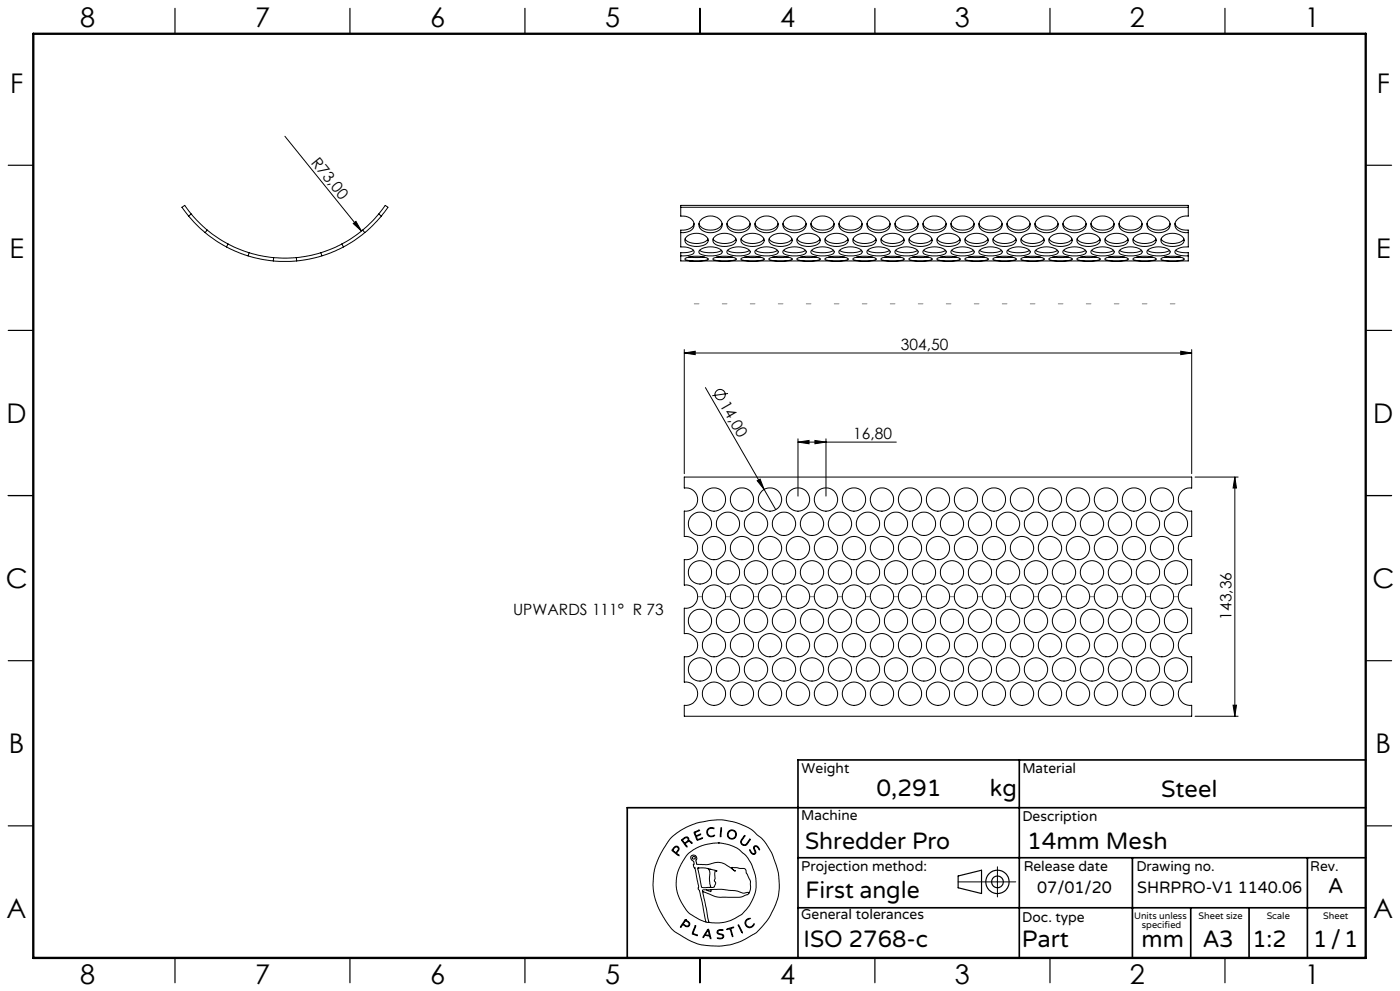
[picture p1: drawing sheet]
<svg xmlns="http://www.w3.org/2000/svg" width="420mm" height="297mm" viewBox="0 0 420 297" stroke-linecap="round" stroke-linejoin="round" font-family="sans-serif">
<g fill="none" stroke="#000" stroke-width=".3">
<path d="M85.5 40.8l22.9 28.4M54.6 62.1l.8-.5 2 2.5-.8 .7zM56.6 64.8l4.9 4.8M57.4 64.2l4.7 4.7M62.2 69l3.8 2.7 2.4 1.4-.5 .9-3.3-2-3.1-2.3zM68.1 74l2.3 1.2 3.9 1.5M68.5 73.2l2.3 1.1 3.8 1.4M74.7 75.7l2.7 .8 4.7 .7-.1 1-3.8-.6-3.8-.9zM82.1 78.2h6.8M82.2 77.2h6.6M88.9 77.2l4.7-.7 2.7-.8 .3 1-3.8 .9-3.8 .6zM102.5 73.2l-2.3 1.1-3.8 1.4"/>
<path d="M102.6 73.1l2.4-1.4 3.8-2.7 .6 .7-3 2.3-3.4 2zM102.9 74l-2.3 1.2-3.9 1.5M106 67l.8-.6 1.6 2.8zM113.6 64.2l-4.7 4.7M114.3 64.8l-4.8 4.8M115.6 61.6l.8 .5-2 2.7-.8-.7zM204.2 76.7v1.5l4 .1h-1.2M204.2 69.7v4.3a4.8 4.8 0 0 1 4 1.2 .77 .77 0 0 1-.6 1.1l-1.2 .3-2.2 .1M204.2 62.1v2.7a3.3 3.3 0 0 1 4 2.5 3.2 3.2 0 0 1-4 2.4M204.2 62.1h152.3M204.2 62.1v-.5h152.3v.5M205.5 77.5a8.7 8.7 0 0 1 6.9 0v.1a9.6 9.6 0 0 1-5.4 .5l-1.3-.2z"/>
<path d="M205.5 71.6a5.1 5.1 0 0 0 5.9 .9l1-.9M206 70.9a4.5 4.5 0 0 1 6.4 .7 1.87 1.87 0 0 1-2.1 2.1 5.2 5.2 0 0 1-4.6-.9 1.34 1.34 0 0 1 .3-1.9zM206.5 77.1h4.9M208 75l-1.6 .6-2.2 .1v1M208.2 67a3.4 3.4 0 0 1-4 2v.7M208.2 78.3h1.5M209.7 67a3.8 3.8 0 0 0 4.8 1.8l.6-.2a2.28 2.28 0 0 0 1.5-1.6M209.8 78.3h67.1M209.9 75a8 8 0 0 0 6.5 0M209.9 75a5.6 5.6 0 0 1 6.7 .2 .89 .89 0 0 1-1 1.2 7.2 7.2 0 0 1-5.9-.6zM210.3 65.9a3.9 3.9 0 0 1 6.3 .9 2.58 2.58 0 0 1-2.7 2.9 3.7 3.7 0 0 1-4.2-1.9 1.98 1.98 0 0 1 .6-1.9zM213.9 77.5a8.2 8.2 0 0 1 7 .1 9.8 9.8 0 0 1-5.5 .5l-1.3-.2z"/>
<path d="M213.9 71.6a5.1 5.1 0 0 0 5.9 .9l1-.9M214.1 71.3a4.5 4.5 0 0 1 6.7 .3 1.87 1.87 0 0 1-2.1 2.1 4.6 4.6 0 0 1-4.8-1.3zM214.9 77.1h4.9M218.1 67a3.8 3.8 0 0 0 4.8 1.8l.6-.2a2.28 2.28 0 0 0 1.5-1.6M218.3 75a8 8 0 0 0 6.5 0M218.3 75a5.6 5.6 0 0 1 6.7 .2 .89 .89 0 0 1-1 1.2 7.2 7.2 0 0 1-5.9-.6zM219.1 65.5a4 4 0 0 1 5.9 1.3 2.58 2.58 0 0 1-2.8 2.9 3.7 3.7 0 0 1-4.1-1.9 2.17 2.17 0 0 1 1-2.3zM222.3 77.5a8.2 8.2 0 0 1 7 .1 9.8 9.8 0 0 1-5.5 .5l-1.3-.2zM222.3 71.6a4.9 4.9 0 0 0 6.9 0M222.8 70.9a4.4 4.4 0 0 1 6.4 .7 1.87 1.87 0 0 1-2.1 2.1 4.7 4.7 0 0 1-4.8-1.3 1.34 1.34 0 0 1 .5-1.5zM223.3 77.1h4.9M226.5 67a3.7 3.7 0 0 0 4.8 1.8l.6-.2a2.28 2.28 0 0 0 1.5-1.6"/>
<path d="M226.7 75a8.1 8.1 0 0 0 6.6 0M226.7 75a5.6 5.6 0 0 1 6.7 .2 .89 .89 0 0 1-1 1.2 7.2 7.2 0 0 1-5.9-.6zM227 65.9a3.9 3.9 0 0 1 6.4 .9 2.58 2.58 0 0 1-2.8 2.9 3.5 3.5 0 0 1-4.2-2.4zM230.7 77.5a8.2 8.2 0 0 1 7 .1 9.8 9.8 0 0 1-5.5 .5l-1.3-.2zM230.8 71.6a5 5 0 0 0 5.8 .9l1-.9M231.2 70.9a4.4 4.4 0 0 1 6.4 .7 1.87 1.87 0 0 1-2.1 2.1 4.7 4.7 0 0 1-4.8-1.3 1.34 1.34 0 0 1 .5-1.5zM231.7 77.1h4.9M234.9 67a3.7 3.7 0 0 0 4.8 1.8l.6-.2a2.43 2.43 0 0 0 1.5-1.6M235.1 75a8.1 8.1 0 0 0 6.6 0M235.1 75a5.6 5.6 0 0 1 6.7 .2 1.23 1.23 0 0 1-1.5 1.3 6.7 6.7 0 0 1-5.4-.7zM235.4 65.9a3.9 3.9 0 0 1 6.4 .9 2.58 2.58 0 0 1-2.8 2.9 3.5 3.5 0 0 1-4.2-2.4zM239.1 77.5a8.7 8.7 0 0 1 6.9 0l.1 .1a9.8 9.8 0 0 1-5.5 .5l-1.3-.2z"/>
<path d="M239.1 71.6a5.1 5.1 0 0 0 5.9 .9l1-.9M239.6 70.9a4.4 4.4 0 0 1 6.4 .7 1.62 1.62 0 0 1-1.5 2 5.5 5.5 0 0 1-5.2-.8 1.26 1.26 0 0 1 .3-1.9zM240.1 77.1h4.9M243.3 67a3.7 3.7 0 0 0 4.8 1.8l.6-.2a2.43 2.43 0 0 0 1.5-1.6M243.5 75a8 8 0 0 0 6.5 0M243.5 75a5.6 5.6 0 0 1 6.7 .2 .89 .89 0 0 1-1 1.2 7.3 7.3 0 0 1-5.9-.6zM243.8 65.9a3.9 3.9 0 0 1 6.4 .9 2.58 2.58 0 0 1-2.8 2.9 3.5 3.5 0 0 1-4.2-2.4zM247.5 77.5a8.7 8.7 0 0 1 6.9 0l.1 .1a9.8 9.8 0 0 1-5.5 .5l-1.3-.2zM247.5 71.6a5.1 5.1 0 0 0 5.9 .9l1-.9M248 70.9a4.4 4.4 0 0 1 6.4 .7 1.62 1.62 0 0 1-1.5 2 5.5 5.5 0 0 1-5.2-.8 1.34 1.34 0 0 1 .3-1.9zM248.5 77.1h4.9M251.7 67a3.7 3.7 0 0 0 4.8 1.8l.6-.2a2.25 2.25 0 0 0 1.5-1.6"/>
<path d="M251.9 75a8 8 0 0 0 6.5 0M251.9 75a5.6 5.6 0 0 1 6.7 .2 .89 .89 0 0 1-1 1.2 7.3 7.3 0 0 1-5.9-.6zM252.2 65.9a3.9 3.9 0 0 1 6.4 .9 2.53 2.53 0 0 1-2.7 2.9 3.8 3.8 0 0 1-4.2-1.9 1.98 1.98 0 0 1 .5-1.9zM255.9 77.5a8.7 8.7 0 0 1 6.9 0l.1 .1a9.6 9.6 0 0 1-5.5 .5l-1.3-.2zM255.9 71.6a5.1 5.1 0 0 0 5.9 .9l1-.9M256.4 70.9a4.4 4.4 0 0 1 6.4 .7 1.62 1.62 0 0 1-1.5 2 5.6 5.6 0 0 1-5.2-.8 1.34 1.34 0 0 1 .3-1.9zM256.9 77.1h4.9M260.1 67a3.7 3.7 0 0 0 4.8 1.8l.6-.2a2.28 2.28 0 0 0 1.5-1.6M260.3 75a8 8 0 0 0 6.5 0M260.3 75a5.6 5.6 0 0 1 6.7 .2 .89 .89 0 0 1-1 1.2 7.2 7.2 0 0 1-5.9-.6zM260.6 65.9a3.9 3.9 0 0 1 6.4 .9 2.53 2.53 0 0 1-2.7 2.9 3.7 3.7 0 0 1-4.2-1.9 2.08 2.08 0 0 1 .5-1.9zM264.3 77.5a8.7 8.7 0 0 1 6.9 0l.1 .1a9.6 9.6 0 0 1-5.5 .5l-1.3-.2z"/>
<path d="M264.3 71.6a5.1 5.1 0 0 0 5.9 .9l1-.9M264.8 70.9a4.4 4.4 0 0 1 6.4 .7 1.62 1.62 0 0 1-1.5 2 5.6 5.6 0 0 1-5.2-.8 1.34 1.34 0 0 1 .3-1.9zM265.3 77.1h4.9M268.5 67a3.7 3.7 0 0 0 4.8 1.8l.6-.2a2.28 2.28 0 0 0 1.5-1.6M268.7 75a8 8 0 0 0 6.5 0M268.7 75a5.6 5.6 0 0 1 6.7 .2 .89 .89 0 0 1-1 1.2 7.2 7.2 0 0 1-5.9-.6zM269 65.9a3.9 3.9 0 0 1 6.4 .9 2.53 2.53 0 0 1-2.7 2.9 3.7 3.7 0 0 1-4.2-1.9 2.08 2.08 0 0 1 .5-1.9zM272.7 77.5a8.7 8.7 0 0 1 6.9 0v.1a9.6 9.6 0 0 1-5.4 .5l-1.3-.2zM272.7 71.6a5.1 5.1 0 0 0 5.9 .9l1-.9M273.2 70.9a4.4 4.4 0 0 1 6.4 .7 1.62 1.62 0 0 1-1.5 2 5.6 5.6 0 0 1-5.2-.8 1.34 1.34 0 0 1 .3-1.9zM273.7 77.1h4.9M276.9 67a3.7 3.7 0 0 0 4.8 1.8l.6-.2a2.28 2.28 0 0 0 1.5-1.6"/>
<path d="M277 78.3h16.7M277.1 75a8 8 0 0 0 6.5 0M277.1 75a5.6 5.6 0 0 1 6.7 .2 .89 .89 0 0 1-1 1.2 7.2 7.2 0 0 1-5.9-.6zM277.4 65.9a3.9 3.9 0 0 1 6.4 .9 2.58 2.58 0 0 1-2.7 2.9 3.7 3.7 0 0 1-4.2-1.9 2.08 2.08 0 0 1 .5-1.9zM281.1 77.5a8.7 8.7 0 0 1 6.9 0v.1a9.6 9.6 0 0 1-5.4 .5l-1.3-.2zM281.1 71.6a5.1 5.1 0 0 0 5.9 .9l1-.9M281.6 70.9a4.5 4.5 0 0 1 6.4 .7 1.87 1.87 0 0 1-2.1 2.1 5.2 5.2 0 0 1-4.6-.9 1.34 1.34 0 0 1 .3-1.9zM282.1 77.1h4.9M285.3 67a3.8 3.8 0 0 0 4.8 1.8l.6-.2a2.28 2.28 0 0 0 1.5-1.6M285.5 75a8 8 0 0 0 6.5 0M285.5 75a5.6 5.6 0 0 1 6.7 .2 .89 .89 0 0 1-1 1.2 7.2 7.2 0 0 1-5.9-.6zM286.3 65.5a4 4 0 0 1 5.9 1.3 2.58 2.58 0 0 1-2.7 2.9 3.7 3.7 0 0 1-4.2-1.9 2.17 2.17 0 0 1 1-2.3z"/>
<path d="M289.5 77.5a8.2 8.2 0 0 1 7 .1 9.8 9.8 0 0 1-5.5 .5l-1.3-.2zM289.5 71.6a5.1 5.1 0 0 0 5.9 .9l1-.9M289.7 71.3a4.5 4.5 0 0 1 6.7 .3 1.87 1.87 0 0 1-2.1 2.1 4.6 4.6 0 0 1-4.8-1.3zM290.5 77.1h4.9M293.7 67a3.8 3.8 0 0 0 4.8 1.8l.6-.2a2.28 2.28 0 0 0 1.5-1.6M293.8 78.3h8.2M293.9 75a8 8 0 0 0 6.5 0M293.9 75a5.6 5.6 0 0 1 6.7 .2 .89 .89 0 0 1-1 1.2 7.2 7.2 0 0 1-5.9-.6zM294.7 65.5a4 4 0 0 1 5.9 1.3 2.58 2.58 0 0 1-2.7 2.9 3.7 3.7 0 0 1-4.2-1.9 2.17 2.17 0 0 1 1-2.3zM297.9 77.5a8.2 8.2 0 0 1 7 .1 9.8 9.8 0 0 1-5.5 .5l-1.3-.2zM297.9 71.6a4.9 4.9 0 0 0 6.9 0M298.4 70.9a4.4 4.4 0 0 1 6.4 .7 1.87 1.87 0 0 1-2.1 2.1 4.7 4.7 0 0 1-4.8-1.3 1.34 1.34 0 0 1 .5-1.5z"/>
<path d="M298.9 77.1h4.9M302.1 67a3.7 3.7 0 0 0 4.8 1.8l.6-.2a2.28 2.28 0 0 0 1.5-1.6M302.2 78.3h-.2h16.8M302.3 75a8.1 8.1 0 0 0 6.6 0M302.3 75a5.6 5.6 0 0 1 6.7 .2 .89 .89 0 0 1-1 1.2 7.2 7.2 0 0 1-5.9-.6zM302.6 65.9a3.9 3.9 0 0 1 6.4 .9 2.58 2.58 0 0 1-2.8 2.9 3.5 3.5 0 0 1-4.2-2.4zM306.3 77.5a8.2 8.2 0 0 1 7 .1 9.8 9.8 0 0 1-5.5 .5l-1.3-.2zM306.4 71.6a5 5 0 0 0 5.8 .9l1-.9M306.8 70.9a4.4 4.4 0 0 1 6.4 .7 1.87 1.87 0 0 1-2.1 2.1 4.7 4.7 0 0 1-4.8-1.3 1.34 1.34 0 0 1 .5-1.5zM307.3 77.1h4.9M310.5 67a3.7 3.7 0 0 0 4.8 1.8l.6-.2a2.28 2.28 0 0 0 1.5-1.6M310.7 75a8.1 8.1 0 0 0 6.6 0"/>
<path d="M310.7 75a5.6 5.6 0 0 1 6.7 .2 .89 .89 0 0 1-1 1.2 7.2 7.2 0 0 1-5.9-.6zM311 65.9a3.9 3.9 0 0 1 6.4 .9 2.58 2.58 0 0 1-2.8 2.9 3.5 3.5 0 0 1-4.2-2.4zM314.7 77.5a8.7 8.7 0 0 1 6.9 0l.1 .1a9.8 9.8 0 0 1-5.5 .5l-1.3-.2zM314.7 71.6a5.1 5.1 0 0 0 5.9 .9l1-.9M315.2 70.9a4.4 4.4 0 0 1 6.4 .7 1.62 1.62 0 0 1-1.5 2 5.5 5.5 0 0 1-5.2-.8 1.26 1.26 0 0 1 .3-1.9zM315.7 77.1h4.9M318.9 67a3.7 3.7 0 0 0 4.8 1.8l.6-.2a2.43 2.43 0 0 0 1.5-1.6M319 78.3h-.2h16.9M319.1 75a8 8 0 0 0 6.5 0M319.1 75a5.6 5.6 0 0 1 6.7 .2 .89 .89 0 0 1-1 1.2 7.3 7.3 0 0 1-5.9-.6zM319.4 65.9a3.9 3.9 0 0 1 6.4 .9 2.58 2.58 0 0 1-2.8 2.9 3.5 3.5 0 0 1-4.2-2.4zM323.1 77.5a8.7 8.7 0 0 1 6.9 0l.1 .1a9.8 9.8 0 0 1-5.5 .5l-1.3-.2z"/>
<path d="M323.1 71.6a5.1 5.1 0 0 0 5.9 .9l1-.9M323.6 70.9a4.4 4.4 0 0 1 6.4 .7 1.62 1.62 0 0 1-1.5 2 5.5 5.5 0 0 1-5.2-.8 1.34 1.34 0 0 1 .3-1.9zM324.1 77.1h4.9M327.3 67a3.7 3.7 0 0 0 4.8 1.8l.6-.2a2.25 2.25 0 0 0 1.5-1.6M327.5 75a8 8 0 0 0 6.5 0M327.5 75a5.6 5.6 0 0 1 6.7 .2 .89 .89 0 0 1-1 1.2 7.3 7.3 0 0 1-5.9-.6zM327.8 65.9a3.9 3.9 0 0 1 6.4 .9 2.53 2.53 0 0 1-2.7 2.9 3.8 3.8 0 0 1-4.2-1.9 1.98 1.98 0 0 1 .5-1.9zM331.5 77.5a8.7 8.7 0 0 1 6.9 0l.1 .1a9.6 9.6 0 0 1-5.5 .5l-1.3-.2zM331.5 71.6a5.1 5.1 0 0 0 5.9 .9l1-.9M332 70.9a4.4 4.4 0 0 1 6.4 .7 1.62 1.62 0 0 1-1.5 2 5.6 5.6 0 0 1-5.2-.8 1.34 1.34 0 0 1 .3-1.9zM332.5 77.1h4.9M335.7 67a3.7 3.7 0 0 0 4.8 1.8l.6-.2a2.28 2.28 0 0 0 1.5-1.6"/>
<path d="M335.9 75a8 8 0 0 0 6.5 0M335.9 75a5.6 5.6 0 0 1 6.7 .2 .89 .89 0 0 1-1 1.2 7.2 7.2 0 0 1-5.9-.6zM336.2 65.9a3.9 3.9 0 0 1 6.4 .9 2.53 2.53 0 0 1-2.7 2.9 3.7 3.7 0 0 1-4.2-1.9 2.08 2.08 0 0 1 .5-1.9zM339.9 77.5a8.7 8.7 0 0 1 6.9 0l.1 .1a9.6 9.6 0 0 1-5.5 .5l-1.3-.2zM339.9 71.6a5.1 5.1 0 0 0 5.9 .9l1-.9M340.4 70.9a4.4 4.4 0 0 1 6.4 .7 1.62 1.62 0 0 1-1.5 2 5.6 5.6 0 0 1-5.2-.8 1.34 1.34 0 0 1 .3-1.9zM340.9 77.1h4.9M344.1 67a3.7 3.7 0 0 0 4.8 1.8l.6-.2a2.28 2.28 0 0 0 1.5-1.6M344.3 75a8 8 0 0 0 6.5 0M344.3 75a5.6 5.6 0 0 1 6.7 .2 .89 .89 0 0 1-1 1.2 7.2 7.2 0 0 1-5.9-.6zM344.6 65.9a3.9 3.9 0 0 1 6.4 .9 2.53 2.53 0 0 1-2.7 2.9 3.7 3.7 0 0 1-4.2-1.9 2.08 2.08 0 0 1 .5-1.9zM348.3 77.5a8.7 8.7 0 0 1 6.9 0v.1a9.6 9.6 0 0 1-5.4 .5l-1.3-.2z"/>
<path d="M348.3 71.6a5.1 5.1 0 0 0 5.9 .9l1-.9M348.8 70.9a4.4 4.4 0 0 1 6.4 .7 1.62 1.62 0 0 1-1.5 2 5.6 5.6 0 0 1-5.2-.8 1.34 1.34 0 0 1 .3-1.9zM349.3 77.1h4.9M352.5 67a3.5 3.5 0 0 0 4 2v.7M352.7 75a5.9 5.9 0 0 0 3.8 .7v1M356.5 76.7v1.5l-20.7 .1M356.5 69.7v4.3h-1.5l-1.3 .4a1.26 1.26 0 0 0-1.2 1.4 5.1 5.1 0 0 0 4 .9M356.5 62.1v2.7a3.3 3.3 0 0 0-4 2.5 3.3 3.3 0 0 0 4 2.4M205.3 105.8l3.3-.5v1zM205.3 104.8v37.2M205.3 105.8h152.2M211.6 116.2l21.1 36.5"/>
<path d="M218.4 117.9l-4.7 .7M354.2 105.3l3.3 .5-3.3 .5zM357.5 104.8v37.2M239.4 132.5l3.3-.5v1zM239.4 131.5v17.2M239.4 132.5h29.5M244.5 132l3.3 .5-3.3 .5zM247.8 131.5v17.2M205.3 143h152.2v3.3a3.5 3.5 0 0 0-4 3.4 3.5 3.5 0 0 0 4 3.5v7.6a3.5 3.5 0 0 0-4 3.4 3.5 3.5 0 0 0 4 3.5v7.7a3.5 3.5 0 0 0-4 3.4 3.5 3.5 0 0 0 4 3.5v7.6a3.5 3.5 0 0 0-4 3.5 3.5 3.5 0 0 0 4 3.4v7.6a3.5 3.5 0 0 0-4 3.5 3.5 3.5 0 0 0 4 3.5v3.3h-152.2v-3.3a3.5 3.5 0 0 0 4-3.5 3.5 3.5 0 0 0-4-3.5v-7.6a3.5 3.5 0 0 0 4-3.4 3.5 3.5 0 0 0-4-3.5v-7.6a3.5 3.5 0 0 0 4-3.5 3.5 3.5 0 0 0-4-3.4v-7.7a3.5 3.5 0 0 0 4-3.5 3.5 3.5 0 0 0-4-3.4v-7.6a3.5 3.5 0 0 0 4-3.5 3.5 3.5 0 0 0-4-3.4zM227.2 144.1l.8-.5 1.2 3.1zM358.5 143h12.9M370.5 143l.4 3.3h-1z"/>
<path d="M370.5 143v71.7M358.5 214.7h12.9M369.9 211.3h1l-.4 3.4zM201.3 251.1l2.8-2.2 4.5-2.1 4.8-1 3.2-.1 3.7 .7 3.3 1.2 2 1.1 2.8 2.4 1.5 1.8 1.8 3.2 1.8 5.3 .3 3.5-.2 3-.8 2.8-1.7 3.7-1.8 2.5a16.5 16.5 0 0 1-6.7 5l-3.3 1.2-2.9 .4h-3.4l-2.9-.4-3.7-1.5-3.8-2.3-1.1-.9-1.2-1.6-2.3-3.7-1.2-2.8-.6-2.2-.3-3.1 .3-3.5 .9-3.2 2-4zM202 254.1l.7-.5 .6 .1 .4 .6-.1 .6a.64 .64 0 0 0-.3 1.1l.4 .5-1.7-1.2a.52 .52 0 0 1-.4-.5 .52 .52 0 0 1 .4-.6zM202.4 254l.4-.2 .5 .1 .2 .5-.2 .4a.73 .73 0 0 1-.7 .6 .73 .73 0 0 1-.7-.7zM204.5 251.6l1.1-.7h.6l.4 .3 .1 .8 .6 .2 .3 .5-.8-.5-.6 .2a.61 .61 0 0 0-.6 .5 .61 .61 0 0 0 .5 .7l-.1 .3-1.5-2zM204.8 251.7l.8-.6h.6l.2 .6-.5 .6a.52 .52 0 0 1-.6 .3 .52 .52 0 0 1-.4-.5zM208.2 249.4l1.7-.6-1 .5a.57 .57 0 0 0-.2 .9 .57 .57 0 0 0 .9 0l.6-.2-.8 .5a.46 .46 0 0 0-.5 .4 .46 .46 0 0 0 .3 .5l.1 .2 1.5-.5-1.7 .7zM212.3 248.5l.8-.5 1 .2 .1 .2-.9-.2-.7 .3-.3 .5v.7l.1 .4 .6 .4 1.3-.2a.53 .53 0 0 1-.3 .5 .53 .53 0 0 1-.5 0l-.9-.2-.4-.4-.2-1zM215.5 252.6l2.7 .4 3 1.2 2.3 1.9 .9 1.2 1.3 2.2 1.1 3.8-.1 3.5-.8 2.5a11.7 11.7 0 0 1-8.9 7.2l-2.6 .1-1.7-.2M215.5 252.6l-4.1 .6-3.4 1.5-2.1 1.8-2.1 3.5-.5 1.4-.4 2 .1 3 .9 2.9 2 3.4a9.1 9.1 0 0 0 4 2.9l1.9 .8"/>
<path d="M215.5 252.6h.1M216.3 248.1h.2v.6l-.2 1.9-.2 .2zM223.3 250.5l.1-.1 .1 .2-1.1 1.6 .2 .7 .7 .3a3.3 3.3 0 0 0 1.7-1.7v.2l-1 1.5-.4 .2-.7-.1-.6-.5-.1-.6zM224.9 254.7l.7 .9 .5 .3 .4-.3-.4-1.4 .2-.6h.9l.7 1-.1 .1-.9-1-.5 .1-.1 .4 .5 1.4-.6 .5-.9-.5zM299.2 259.8v9M205.6 275.6l-1.4 2-.1 .2h.2a.69 .69 0 0 1 .6-.6 .69 .69 0 0 1 .8 .4l.9 .1 .3-.9-1.3-1.2M205.6 275.6h.1M205.6 275.9l-.3 .5M205.7 275.9l1 .9-.1 .6-.6 .1a.7 .7 0 0 1-.9-.9l.2-.2M205.7 275.9h.1M208.5 277.5l.2-.1v.2l-.5 1.4a.56 .56 0 0 0-.2 .7 .56 .56 0 0 0 .7 .3l.5 .4-1.6-.6zM209.3 260.2l2.3-.1 3.1 .8 .4 .3a.35 .35 0 0 0-.5-.2 .35 .35 0 0 0-.1 .5v1.8l-.2 .7 .4 .8-.4 1-.5 .2h-2.6a.85 .85 0 0 1-.8-.2 .85 .85 0 0 1-.1-.9z"/>
<path d="M209.4 260.1h.1M210.8 267.2l1.9 9.2M210.8 267.2l3.7 1.5 1.3 .2h6.3l2.1-.8 .4-.3M211.8 276.4h.9M211.9 266.7h-1.1v.5M212.1 260.2a2.12 2.12 0 0 1 .8 2.7v1.9l.3 .9-.3 .2M212.3 278.6l.1-.1a4.3 4.3 0 0 1 .9 2.6v.2h-.2a.74 .74 0 0 0-.8-.8l-.2-.1a.82 .82 0 0 0-1.1 .6l-.1-.3zM212.3 278.9l.4 .9a.4 .4 0 0 1-.1 .6 .4 .4 0 0 1-.6-.2l-.4-.1zM212.4 278.9h.1M212.7 276.4h.1M213 260.6h.1M213.3 266.6l3.2-.1 4.2 .4 2.3 .8 1.1-.2a.3 .3 0 0 1 .4-.1 .3 .3 0 0 1 .1 .4"/>
<path d="M213.3 266.6v.6l-1.4-.5M213.3 266.6l-1.4 .1M215.3 278.9l.6-.3 1 .1v.2h-1.4l-.2 .6 .3 .2 1.4 .5 .1 .5-.2 .4-.6 .3-1.1-.2h1.1l.6-.5-.3-.5-1.4-.5-.1-.4zM218 278.4l2.1-.5-.8 .4 .5 2.4-.8-2.3-.8 .2zM221.5 277.2l1.2 2.2v.2zM221.5 277.1h.1M224 275.6l.7-.4 .3 .1-.8 .4-.4 .6v.6l.5 .7 .9 .2 .9-.9a.41 .41 0 0 1 .1 .5 .41 .41 0 0 1-.4 .2l-1 .5-.9-.5-.4-1.1zM224.6 267.8l.5-1.4v-2.3l-1.7-3.8-3.9-.3 .3 .5 .8 .6h-.1l-3.1-2.2-1.7-.5-3.6 .7-3-.1-.3-.9 .3-.8-.3-.7-.6-.3-.7 .1-.3 .4v.4l1 1.1-.1 1.4 .4 .5 1.1 5.4-.2 .8 .4 .4 .3 1.1 1.7 8.5M287.4 264.3h17.3"/>
<circle cx="216" cy="118.3" r="1.56"/>
<circle cx="210" cy="157" r="3.5"/>
<circle cx="214.2" cy="149.7" r="3.5"/>
<circle cx="218.4" cy="157" r="3.5"/>
<circle cx="222.6" cy="149.7" r="3.5"/>
<circle cx="226.8" cy="157" r="3.5"/>
<circle cx="231" cy="149.7" r="3.5"/>
<circle cx="235.2" cy="157" r="3.5"/>
<circle cx="239.4" cy="149.7" r="3.5"/>
<circle cx="243.6" cy="157" r="3.5"/>
<circle cx="247.8" cy="149.7" r="3.5"/>
<circle cx="252" cy="157" r="3.5"/>
<circle cx="256.2" cy="149.7" r="3.5"/>
<circle cx="260.4" cy="157" r="3.5"/>
<circle cx="264.6" cy="149.7" r="3.5"/>
<circle cx="268.8" cy="157" r="3.5"/>
<circle cx="273" cy="149.7" r="3.5"/>
<circle cx="277.2" cy="157" r="3.5"/>
<circle cx="281.4" cy="149.7" r="3.5"/>
<circle cx="285.6" cy="157" r="3.5"/>
<circle cx="289.8" cy="149.7" r="3.5"/>
<circle cx="294" cy="157" r="3.5"/>
<circle cx="298.2" cy="149.7" r="3.5"/>
<circle cx="302.4" cy="157" r="3.5"/>
<circle cx="306.6" cy="149.7" r="3.5"/>
<circle cx="310.8" cy="157" r="3.5"/>
<circle cx="315" cy="149.7" r="3.5"/>
<circle cx="319.2" cy="157" r="3.5"/>
<circle cx="323.4" cy="149.7" r="3.5"/>
<circle cx="327.6" cy="157" r="3.5"/>
<circle cx="331.8" cy="149.7" r="3.5"/>
<circle cx="336" cy="157" r="3.5"/>
<circle cx="340.2" cy="149.7" r="3.5"/>
<circle cx="344.4" cy="157" r="3.5"/>
<circle cx="348.6" cy="149.7" r="3.5"/>
<circle cx="352.8" cy="157" r="3.5"/>
<circle cx="210" cy="171.5" r="3.5"/>
<circle cx="214.2" cy="178.8" r="3.5"/>
<circle cx="214.2" cy="164.2" r="3.5"/>
<circle cx="218.4" cy="171.5" r="3.5"/>
<circle cx="222.6" cy="178.8" r="3.5"/>
<circle cx="222.6" cy="164.2" r="3.5"/>
<circle cx="226.8" cy="171.5" r="3.5"/>
<circle cx="231" cy="178.8" r="3.5"/>
<circle cx="231" cy="164.2" r="3.5"/>
<circle cx="235.2" cy="171.5" r="3.5"/>
<circle cx="239.4" cy="178.8" r="3.5"/>
<circle cx="239.4" cy="164.2" r="3.5"/>
<circle cx="243.6" cy="171.5" r="3.5"/>
<circle cx="247.8" cy="178.8" r="3.5"/>
<circle cx="247.8" cy="164.2" r="3.5"/>
<circle cx="252" cy="171.5" r="3.5"/>
<circle cx="256.2" cy="178.8" r="3.5"/>
<circle cx="256.2" cy="164.2" r="3.5"/>
<circle cx="260.4" cy="171.5" r="3.5"/>
<circle cx="264.6" cy="178.8" r="3.5"/>
<circle cx="264.6" cy="164.2" r="3.5"/>
<circle cx="268.8" cy="171.5" r="3.5"/>
<circle cx="273" cy="178.8" r="3.5"/>
<circle cx="273" cy="164.2" r="3.5"/>
<circle cx="277.2" cy="171.5" r="3.5"/>
<circle cx="281.4" cy="178.8" r="3.5"/>
<circle cx="281.4" cy="164.2" r="3.5"/>
<circle cx="285.6" cy="171.5" r="3.5"/>
<circle cx="289.8" cy="178.8" r="3.5"/>
<circle cx="289.8" cy="164.2" r="3.5"/>
<circle cx="294" cy="171.5" r="3.5"/>
<circle cx="298.2" cy="178.8" r="3.5"/>
<circle cx="298.2" cy="164.2" r="3.5"/>
<circle cx="302.4" cy="171.5" r="3.5"/>
<circle cx="306.6" cy="178.8" r="3.5"/>
<circle cx="306.6" cy="164.2" r="3.5"/>
<circle cx="310.8" cy="171.5" r="3.5"/>
<circle cx="315" cy="178.8" r="3.5"/>
<circle cx="315" cy="164.2" r="3.5"/>
<circle cx="319.2" cy="171.5" r="3.5"/>
<circle cx="323.4" cy="178.8" r="3.5"/>
<circle cx="323.4" cy="164.2" r="3.5"/>
<circle cx="327.6" cy="171.5" r="3.5"/>
<circle cx="331.8" cy="178.8" r="3.5"/>
<circle cx="331.8" cy="164.2" r="3.5"/>
<circle cx="336" cy="171.5" r="3.5"/>
<circle cx="340.2" cy="178.8" r="3.5"/>
<circle cx="340.2" cy="164.2" r="3.5"/>
<circle cx="344.4" cy="171.5" r="3.5"/>
<circle cx="348.6" cy="178.8" r="3.5"/>
<circle cx="348.6" cy="164.2" r="3.5"/>
<circle cx="352.8" cy="171.5" r="3.5"/>
<circle cx="210" cy="186.1" r="3.5"/>
<circle cx="214.2" cy="193.3" r="3.5"/>
<circle cx="218.4" cy="186.1" r="3.5"/>
<circle cx="222.6" cy="193.3" r="3.5"/>
<circle cx="226.8" cy="186.1" r="3.5"/>
<circle cx="231" cy="193.3" r="3.5"/>
<circle cx="235.2" cy="186.1" r="3.5"/>
<circle cx="239.4" cy="193.3" r="3.5"/>
<circle cx="243.6" cy="186.1" r="3.5"/>
<circle cx="247.8" cy="193.3" r="3.5"/>
<circle cx="252" cy="186.1" r="3.5"/>
<circle cx="256.2" cy="193.3" r="3.5"/>
<circle cx="260.4" cy="186.1" r="3.5"/>
<circle cx="264.6" cy="193.3" r="3.5"/>
<circle cx="268.8" cy="186.1" r="3.5"/>
<circle cx="273" cy="193.3" r="3.5"/>
<circle cx="277.2" cy="186.1" r="3.5"/>
<circle cx="281.4" cy="193.3" r="3.5"/>
<circle cx="285.6" cy="186.1" r="3.5"/>
<circle cx="289.8" cy="193.3" r="3.5"/>
<circle cx="294" cy="186.1" r="3.5"/>
<circle cx="298.2" cy="193.3" r="3.5"/>
<circle cx="302.4" cy="186.1" r="3.5"/>
<circle cx="306.6" cy="193.3" r="3.5"/>
<circle cx="310.8" cy="186.1" r="3.5"/>
<circle cx="315" cy="193.3" r="3.5"/>
<circle cx="319.2" cy="186.1" r="3.5"/>
<circle cx="323.4" cy="193.3" r="3.5"/>
<circle cx="327.6" cy="186.1" r="3.5"/>
<circle cx="331.8" cy="193.3" r="3.5"/>
<circle cx="336" cy="186.1" r="3.5"/>
<circle cx="340.2" cy="193.3" r="3.5"/>
<circle cx="344.4" cy="186.1" r="3.5"/>
<circle cx="348.6" cy="193.3" r="3.5"/>
<circle cx="352.8" cy="186.1" r="3.5"/>
<circle cx="210" cy="200.6" r="3.5"/>
<circle cx="214.2" cy="207.9" r="3.5"/>
<circle cx="218.4" cy="200.6" r="3.5"/>
<circle cx="222.6" cy="207.9" r="3.5"/>
<circle cx="226.8" cy="200.6" r="3.5"/>
<circle cx="231" cy="207.9" r="3.5"/>
<circle cx="235.2" cy="200.6" r="3.5"/>
<circle cx="239.4" cy="207.9" r="3.5"/>
<circle cx="243.6" cy="200.6" r="3.5"/>
<circle cx="247.8" cy="207.9" r="3.5"/>
<circle cx="252" cy="200.6" r="3.5"/>
<circle cx="256.2" cy="207.9" r="3.5"/>
<circle cx="260.4" cy="200.6" r="3.5"/>
<circle cx="264.6" cy="207.9" r="3.5"/>
<circle cx="268.8" cy="200.6" r="3.5"/>
<circle cx="273" cy="207.9" r="3.5"/>
<circle cx="277.2" cy="200.6" r="3.5"/>
<circle cx="281.4" cy="207.9" r="3.5"/>
<circle cx="285.6" cy="200.6" r="3.5"/>
<circle cx="289.8" cy="207.9" r="3.5"/>
<circle cx="294" cy="200.6" r="3.5"/>
<circle cx="298.2" cy="207.9" r="3.5"/>
<circle cx="302.4" cy="200.6" r="3.5"/>
<circle cx="306.6" cy="207.9" r="3.5"/>
<circle cx="310.8" cy="200.6" r="3.5"/>
<circle cx="315" cy="207.9" r="3.5"/>
<circle cx="319.2" cy="200.6" r="3.5"/>
<circle cx="323.4" cy="207.9" r="3.5"/>
<circle cx="327.6" cy="200.6" r="3.5"/>
<circle cx="331.8" cy="207.9" r="3.5"/>
<circle cx="336" cy="200.6" r="3.5"/>
<circle cx="340.2" cy="207.9" r="3.5"/>
<circle cx="344.4" cy="200.6" r="3.5"/>
<circle cx="348.6" cy="207.9" r="3.5"/>
<circle cx="352.8" cy="200.6" r="3.5"/>
<circle cx="208.1" cy="257.1" r=".44"/>
<circle cx="219.5" cy="250.1" r="1.17"/>
<circle cx="219.6" cy="250.1" r="1.38"/>
</g>
<g fill="none" stroke="#000" stroke-width=".35">
<path d="M52.5 2.5v7.5M105 2.5v7.5M157.5 2.5v7.5M210 2.5v7.5M262.5 2.5v7.5M315 2.5v7.5M367.5 2.5v7.5M2.5 49.5h7.5M410 49.5h7.5M2.5 99h7.5M410 99h7.5M2.5 148.5h7.5"/>
<path d="M410 148.5h7.5M2.5 198h7.5M410 198h7.5M2.5 247.5h7.5M410 247.5h7.5M287.4 262.5l7.1-1.7v7l-7.1-1.7zM52.5 287v7.5M105 287v7.5M157.5 287v7.5M210 287v7.5M262.5 287v7.5M315 287v7.5"/>
<path d="M367.5 287v7.5"/>
<circle cx="299.2" cy="264.3" r="3.5"/>
<circle cx="299.2" cy="264.3" r="1.75"/>
</g>
<path d="M305.8 227.7v59.2M409.7 227.7h-170.3v59.2M239.4 257.1h170.3M339.7 257.1v29.9M392.2 257.1v29.8M409.7 242.1h-221.5v45M239.4 272.1h170.3M357.2 272.1v14.8M374.7 272.1v14.8" fill="none" stroke="#000" stroke-width=".5"/>
<path d="M10 10.1h399.7v277h-399.7z" fill="none" stroke="#000" stroke-width=".7"/>
<g fill="none" stroke="#808080" stroke-width=".3">
<path d="M209.3 178.8h1.4M217.7 178.8h1.4M226.1 178.8h1.4M234.5 178.8h1.4M242.9 178.8h1.4M251.3 178.8h1.4M259.7 178.8h1.4M268.1 178.8h1.4M276.5 178.8h1.4M284.9 178.8h1.4M293.3 178.8h1.4M301.7 178.8h1.4"/>
<path d="M310.1 178.8h1.4M318.5 178.8h1.4M326.9 178.8h1.4M335.3 178.8h1.4M343.7 178.8h1.4M352.1 178.8h1.4"/>
</g>
<g fill="none" stroke="#808080" stroke-width=".3" stroke-dasharray="15.2 1.3 1.3 1.3">
<path d="M209.7 91.1h-1.4M218.1 91.1h-1.4M226.5 91.1h-1.4M234.9 91.1h-1.4M243.3 91.1h-1.4M251.7 91.1h-1.4M260.1 91.1h-1.4M268.5 91.1h-1.4M276.9 91.1h-1.4M285.3 91.1h-1.4M293.7 91.1h-1.4M302.1 91.1h-1.4"/>
<path d="M310.5 91.1h-1.4M318.9 91.1h-1.4M327.3 91.1h-1.4M335.7 91.1h-1.4M344.1 91.1h-1.4M352.5 91.1h-1.4"/>
</g>
<g fill="#000">
<path d="M106 67l.8-.6 1.6 2.8zM227.2 144.1l.8-.5 1.2 3.1z"/>
<path d="M354.2 105.3l3.3 .5-3.3 .5zM205.3 105.8l3.3-.5v1z"/>
<path d="M239.4 132.5l3.3-.5v1zM244.5 132l3.3 .5-3.3 .5z"/>
<path d="M370.5 143l.4 3.3h-1zM369.9 211.3h1l-.4 3.4z"/>
</g>
<g font-size="8.1">
<text x="24" y="8">8</text>
<text x="76.5" y="8">7</text>
<text x="129" y="8">6</text>
<text x="181.5" y="8">5</text>
<text x="234" y="8">4</text>
<text x="286.5" y="8">3</text>
<text x="339" y="8">2</text>
<text x="391.5" y="8">1</text>
<text x="3" y="27.7">F</text>
<text x="413" y="27.7">F</text>
<text x="2.8" y="77.2">E</text>
<text x="412.8" y="77.2">E</text>
<text x="2" y="126.7">D</text>
<text x="412" y="126.7">D</text>
<text x="1.7" y="176.2">C</text>
<text x="411.7" y="176.2">C</text>
<text x="2.7" y="225.7">B</text>
<text x="412.7" y="225.7">B</text>
<text x="2" y="275.2">A</text>
<text x="412" y="275.2">A</text>
<text x="24" y="295">8</text>
<text x="76.5" y="295">7</text>
<text x="129" y="295">6</text>
<text x="181.5" y="295">5</text>
<text x="234" y="295">4</text>
<text x="286.5" y="295">3</text>
<text x="339" y="295">2</text>
<text x="391.5" y="295">1</text>
</g>
<g font-size="7.1">
<text x="263" y="238.5">0,291</text>
<text x="297" y="238.5">kg</text>
<text x="348.3" y="239">Steel</text>
<text x="241.5" y="254.4">Shredder Pro</text>
<text x="308.1" y="254.4">14mm Mesh</text>
<text x="241.6" y="269.2">First angle</text>
<text x="241.1" y="283.7">ISO 2768-c</text>
<text x="306.6" y="283.9">Part</text>
<text x="342.5" y="283.9">mm</text>
<text x="360.9" y="283.8">A3</text>
<text x="375.7" y="283.9">1:2</text>
<text x="393.9" y="283.9">1/1</text>
</g>
<text font-size="6.3" x="398.5" y="267.7">A</text>
<g font-size="4.9">
<text x="311.2" y="267.6">07/01/20</text>
<text x="341.2" y="267.6">SHRPRO-V1 1140.06</text>
</g>
<g font-size="4.7">
<text x="93.2" y="48.8" transform="rotate(51 93.2 48.8)">R73,00</text>
<text x="270.3" y="104.7">304,50</text>
<text x="215.8" y="121.3" transform="rotate(60 215.8 121.3)">14,00</text>
<text x="256" y="131.5">16,80</text>
<text x="153.9" y="184.2">UPWARDS 111° R 73</text>
<text x="369.4" y="185.7" transform="rotate(-90 369.4 185.7)">143,36</text>
</g>
<g font-size="4.2">
<text x="240.5" y="231.7">Weight</text>
<text x="306.7" y="231.7">Material</text>
<text x="240.4" y="245.9">Machine</text>
<text x="306.7" y="246.1">Description</text>
<text x="240.4" y="261.1">Projection method:</text>
<text x="307.1" y="261">Release date</text>
<text x="340.9" y="261">Drawing no.</text>
<text x="393.1" y="261">Rev.</text>
<text x="240.4" y="275.6">General tolerances</text>
<text x="306.7" y="276.2">Doc. type</text>
</g>
<g font-size="2.8">
<text x="340.2" y="275.3">Units unless</text>
<text x="359.6" y="275.3">Sheet size</text>
<text x="380" y="275.3">Scale</text>
<text x="396.9" y="275.3">Sheet</text>
<text x="342.6" y="278.2">specified</text>
</g>
</svg>
